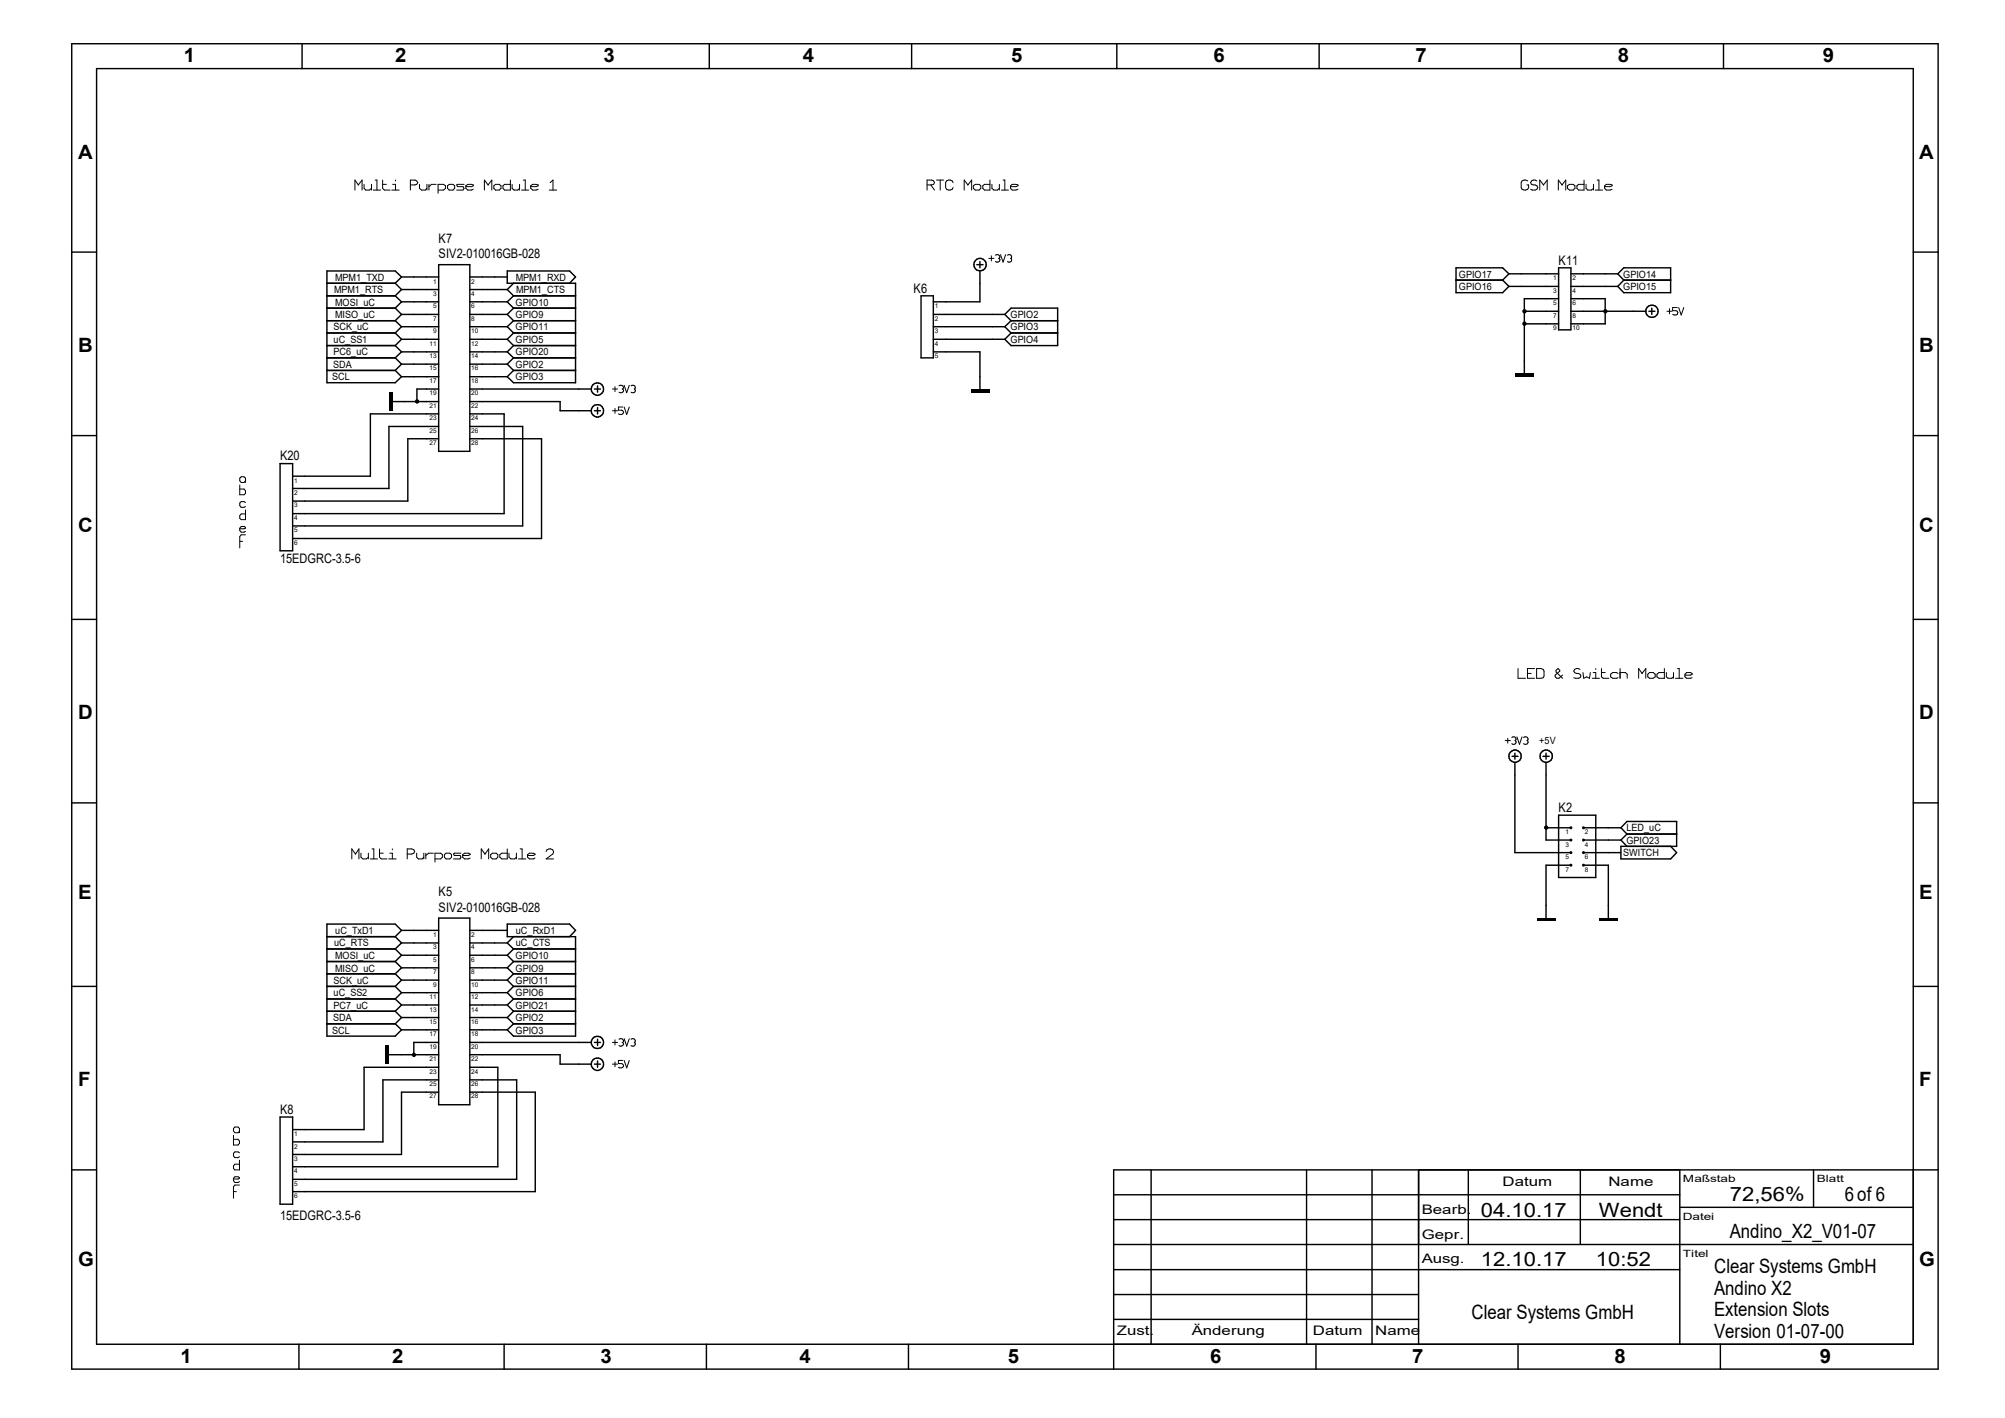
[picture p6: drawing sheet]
<svg xmlns="http://www.w3.org/2000/svg" width="297mm" height="210mm" viewBox="0 0 297 210" stroke-linecap="round" stroke-linejoin="round" font-family="sans-serif">
<g fill="none" stroke="#000" stroke-width=".15">
<path d="M53.1 27.4l-.5-.7v1.5M53.1 27.3v.1M53.1 27.4l.5-.7v1.5M53.9 27.3v.6l.3 .3h.5l.3-.3M55 27.3v.9M55.3 28.2h1.1M55.6 26.7h.2v1.5M56.7 26.7v1.2l.2 .3h.9M56.7 27.3h.5M58 28.2h1.1M58.2 27.3h.4v.9M58.6 26.7v.1"/>
<path d="M60.8 27.4h.7l.2-.1 .2-.2-.2-.3-.2-.1h-.7v1.5M62.1 27.3v.6l.3 .3h.6l.2-.3M63.2 27.3v.9M63.5 27.3v.9M64.6 27.3h-.7l-.4 .3M64.9 28.2h.8l.3-.3v-.4l-.3-.2h-.8v1.3M66.3 27.5l.2-.2h.6l.3 .2v.4l-.3 .3h-.6l-.2-.3zM68.7 27.3h-.9l-.2 .1 .2 .2h.8l.1 .3-.1 .3h-1M69 27.6h.8l.3-.1v-.1l-.8-.1-.3 .2v.4l.3 .3h.5l.3-.2M72.3 27.4l-.5-.7v1.5M72.3 27.3v.1M72.3 27.4l.6-.7v1.5"/>
<path d="M73.2 27.5l.2-.2h.6l.2 .2v.4l-.2 .3h-.6l-.2-.3zM75.6 26.7v1.5h-.8l-.3-.3v-.4l.3-.2h.8M75.9 27.3v.6l.3 .3h.5l.3-.3M77 27.3v.9M77.3 28.2h1M77.5 26.7h.3v1.5M78.6 27.6h.8l.3-.1v-.1l-.8-.1-.3 .2v.4l.3 .3h.5l.3-.2M81.4 28.2h1.1M81.5 27.1l.4-.4v1.5M137.3 27.4l1-.1 .1-.2-.1-.3-.3-.1h-.7v1.5M137.9 27.4l.5 .8M138.7 26.7h1.1"/>
<path d="M139.3 26.7v1.5M141.2 27.1a.58 .58 0 0 0-.6-.4 .58 .58 0 0 0-.5 .4v.7a.58 .58 0 0 0 .5 .4 .58 .58 0 0 0 .6-.4M143.4 27.4l-.6-.7v1.5M143.4 27.3v.1M143.4 27.4l.5-.7v1.5M144.2 27.5l.3-.2h.5l.3 .2v.4l-.3 .3h-.5l-.3-.3zM146.5 38.3h.7M146.6 26.7v1.5h-.8l-.2-.3v-.4l.2-.2h.8M146.9 37.9v.8M146.9 27.3v.6l.3 .3h.5l.3-.3M147.4 37.8a.41 .41 0 0 1 .5-.1 .41 .41 0 0 1 .2 .4l-.1 .2M147.9 38.3h.1"/>
<path d="M148 38.3l.1 .2a.42 .42 0 0 1-.7 .2M148 27.3v.9M148.2 37.7l.4 1.1 .4-1.1M148.3 28.2h1.1M148.6 26.7h.2v1.5M149.2 37.8a.38 .38 0 0 1 .4-.1 .38 .38 0 0 1 .3 .4l-.1 .2M149.7 27.6h.8l.3-.1v-.1l-.9-.1-.2 .2v.4l.2 .3h.6l.3-.2M149.7 38.3h.1M149.8 38.3l.1 .2a.38 .38 0 0 1-.7 .2M226.3 26.8a.61 .61 0 0 0-1 .3v.7a.58 .58 0 0 0 .6 .4 .58 .58 0 0 0 .5-.4v-.4h-.2M227.7 26.8a.57 .57 0 0 0-1 .3l.2 .2 .5 .1 .3 .1 .1 .3-.1 .2-.3 .2h-.4l-.3-.2M228.6 27.4l-.5-.7v1.5"/>
<path d="M228.6 27.3v.1M228.6 27.4l.6-.7v1.5M231.4 27.4l-.6-.7v1.5M231.4 27.3v.1M231.4 27.4l.5-.7v1.5M232.2 27.5l.3-.2h.5l.3 .2v.4l-.3 .3h-.5l-.3-.3zM234.7 26.7v1.5h-.9l-.2-.3v-.4l.2-.2h.9M234.9 27.3v.6l.3 .3h.6l.3-.3M236.1 27.3v.9M236.3 28.2h1.1M236.6 26.7h.3v1.5M237.7 27.6h.8l.3-.1v-.1l-.8-.1-.3 .2v.4l.3 .3h.5l.3-.2"/>
<path d="M90.7 57.6h.8M91.1 57.3v.7M91.7 57.1a.41 .41 0 0 1 .4 0 .41 .41 0 0 1 .3 .3l-.2 .2M92.2 57.6h.1M92.2 57.6l.2 .2a.4 .4 0 0 1-.3 .4 .4 .4 0 0 1-.4-.1M92.5 57.1l.3 1.1 .4-1.1M93.5 57.1a.38 .38 0 0 1 .4 0 .38 .38 0 0 1 .2 .3l-.1 .2M93.9 57.6h.1M94 57.6a.33 .33 0 0 1-.1 .6l-.4-.1M246.9 46.1h.8M247.3 45.7v.8M248.5 45.6h-.7v.4h.5l.2 .3v.3l-.2 .1-.5-.1"/>
<path d="M248.7 45.6l.3 1.1 .4-1.1M35.5 71.8v1.5h.7l.2-.2v-.4l-.2-.3h-.7M35.5 78.3l.9-.1v-.1l-.2-.1h-.5l-.2 .2v.4l.2 .2h.5l.2-.1M36.4 71.2l-.2 .3h-.5l-.2-.3v-.4l.2-.2h.5l.2 .2v.7M36.4 74.4l-.2-.1h-.5l-.2 .2v.4l.2 .2h.5l.2-.1M36.4 75.5v1.5h-.7l-.2-.2v-.4l.2-.3h.7M36.4 79.2h-.7l-.2 .3v1.7M90.7 60.8h.8M91.1 60.5v.7M92.2 60.3h-.6v.4l.6 .1 .2 .3-.3 .3-.5-.1M92.5 60.3l.3 1.1 .4-1.1M35.5 80.2h.4"/>
<path d="M224.9 99v1.5h1.1M226.3 99.7h.5M227.3 99h-1v1.5h1M227.6 99h.7l.3 .1 .1 .3v.7l-.1 .3-1 .1zM231.5 100l-.6 .5h-.3l-.2-.3v-.2l.7-.6v-.1l-.3-.3-.3 .3v.2l1 1M234.1 99.1a.57 .57 0 0 0-1 .3l.2 .2 .8 .3 .1 .2-.1 .3-.3 .1-.7-.1M234.5 99.6l.1 .9 .4-.3 .5 .3 .1-.9M236 99.6h.4v.9M236.4 99v.1M237.2 99v1.2l.3 .3h.8M237.2 99.6h.6M239.7 99.7l-.3-.1h-.5l-.3 .3v.3l.3 .3 .8-.1"/>
<path d="M240 99.6h.8l.2 .3v.6M240 99v1.5M243.2 99.7l-.5-.7v1.5M243.2 99.6v.1M243.2 99.7l.6-.7v1.5M244.1 99.9l.2-.3h.6l.3 .3v.3l-.3 .3h-.6l-.2-.3zM246.5 99v1.5h-.8l-.3-.3v-.3l.3-.3h.8M246.8 99.6v.6l.3 .3h.5l.3-.3M247.9 99.6v.9M248.5 99h.3v1.5M249.6 100h.8l.3-.1v-.2l-.3-.1h-.5l-.3 .3v.3l.3 .3 .8-.1M223 109.7h.7"/>
<path d="M223.4 109.3v.8M223.9 109.2a.38 .38 0 0 1 .5 0 .38 .38 0 0 1 .2 .3l-.1 .2M224.4 109.7h.1M224.5 109.7a.33 .33 0 0 1-.2 .5h-.4M224.7 109.1l.4 1.1 .4-1.1M225.7 109.2a.41 .41 0 0 1 .4 0 .41 .41 0 0 1 .3 .3l-.1 .2M226.2 109.7h.1M226.3 109.7l.1 .3a.44 .44 0 0 1-.7 .2M235.9 100.5h1M248.2 100.5h1.1M52.7 126.5l-.6-.8v1.5M52.7 126.4v.1"/>
<path d="M52.7 126.5l.5-.8v1.5M53.5 126.4v.6l.3 .2h.5l.3-.2M54.6 126.4v.8M54.9 127.2h1M55.1 125.7h.3v1.5M56.2 125.7v1.3l.3 .2h.8M56.2 126.4h.6M57.6 127.2h1.1M57.7 126.4h.4v.8M58.1 125.7v.2M60.3 126.5h.7l.3-.1 .1-.3-.1-.2-.3-.2h-.7v1.5M61.7 126.4v.6l.3 .2h.5l.3-.2"/>
<path d="M62.8 126.4v.8M63.1 126.4v.8M64.2 126.4h-.7l-.4 .3M64.4 127.2h.9l.2-.2v-.4l-.2-.2h-.9v1.3M65.8 126.6l.3-.2h.5l.3 .2v.4l-.3 .2h-.5l-.3-.2zM68.3 126.4h-1l-.1 .1 .1 .2h.9l.1 .3-.1 .2h-1M68.5 126.7h.9l.2-.1-.2-.2h-.6l-.3 .2v.4l.3 .2h.6l.2-.1M71.8 126.5l-.5-.8v1.5M71.8 126.4v.1M71.8 126.5l.6-.8v1.5M72.7 126.6l.2-.2h.6l.2 .2v.4l-.2 .2h-.6l-.2-.2zM75.1 125.7v1.5h-.8l-.3-.2v-.4l.3-.2h.8"/>
<path d="M75.4 126.4v.6l.3 .2h.5l.3-.2M76.5 126.4v.8M76.8 127.2h1.1M77 125.7h.3v1.5M78.1 126.7h.9l.2-.1-.2-.2h-.6l-.3 .2v.4l.3 .2h.6l.2-.1M80.9 126.1a.56 .56 0 0 1 .6-.4 .56 .56 0 0 1 .5 .5l-.1 .3-1 .7h1.1M90.7 157.6h.8M90.7 154.4h.8M91.1 154v.8M91.1 157.3v.7M91.7 153.9a.41 .41 0 0 1 .4 0 .41 .41 0 0 1 .3 .3l-.2 .2M92.2 154.4h.1"/>
<path d="M92.2 157.1h-.6v.4h.5l.1 .1 .2 .3-.3 .3-.5-.1M92.2 154.4l.2 .2a.42 .42 0 0 1-.7 .3M92.5 157.1l.3 1.1 .4-1.1M92.5 153.8l.3 1.1 .4-1.1M93.5 153.9a.38 .38 0 0 1 .4 0 .38 .38 0 0 1 .2 .3l-.1 .2M93.9 154.4h.1M94 154.4l.1 .2a.38 .38 0 0 1-.6 .3M34.6 168.1v1.5h.7l.2-.3v-.3l-.2-.3h-.7M34.6 174.6h.7l.2-.1-.2-.2h-.5l-.2 .2v.4l.2 .2h.5l.2-.1M34.6 176.5h.4M35.5 167.5l-.2 .3h-.5l-.2-.3v-.4l.2-.2h.5l.2 .2v.7M35.5 170.7l-.2-.1h-.5l-.2 .2v.4l.2 .2h.5l.2-.1"/>
<path d="M35.5 171.8v1.5h-.7l-.2-.2v-.4l.2-.3h.7M35.5 175.5h-.7l-.2 .3v1.7"/>
</g>
<g fill="#000">
<path d="M57.6 58.1h.5v2.7h-.5z" fill-rule="evenodd"/>
<path d="M143.8 57.6h2.8v.5h-2.8z" fill-rule="evenodd"/>
<path d="M224.4 55.3h2.8v.5h-2.8z" fill-rule="evenodd"/>
<path d="M57.1 154.9h.5v2.7h-.5z" fill-rule="evenodd"/>
<circle cx="61.8" cy="59.5" r=".33"/>
<circle cx="225.8" cy="47.9" r=".33"/>
<circle cx="225.8" cy="46.1" r=".33"/>
<circle cx="237.8" cy="46.1" r=".33"/>
<circle cx="229" cy="122.6" r=".33"/>
<circle cx="232.7" cy="126.3" r=".22"/>
<circle cx="232.7" cy="128.1" r=".22"/>
<circle cx="232.7" cy="122.6" r=".22"/>
<circle cx="232.7" cy="124.4" r=".22"/>
<circle cx="234.6" cy="128.1" r=".22"/>
<circle cx="234.6" cy="124.4" r=".22"/>
<circle cx="234.6" cy="126.3" r=".22"/>
<circle cx="234.6" cy="122.6" r=".22"/>
<circle cx="61.3" cy="156.2" r=".33"/>
</g>
<g fill="none" stroke="#000" stroke-width=".21">
<path d="M10.6 6.5h276.5v196.3h-276.5zM14.3 10.2h269.1v188.9h-269.1zM44.7 6.5v3.7M75.1 6.5v3.7M105.1 6.5v3.7M135 6.5v3.7M165.4 6.5v3.7M195.4 6.5v3.7M225.3 6.5v3.7M255.3 6.5v3.7M10.6 37.3h3.7M65 39.2h4.6v27.6h-4.6z"/>
<path d="M144.7 39.2h.9M145.2 38.7v1M230.9 39.7h1.8v9.2h-1.8zM283.4 37.3h3.7M48.4 54.9h10.1M48.4 53h10.1M48.4 51.2h10.1M48.4 49.3h10.1M48.4 47.5h10.1M48.4 45.6h10.1M48.4 43.8h10.1M48.4 42h10.1"/>
<path d="M58.1 59.5h6.9M58.5 53l1 .9M58.5 54.9l1 .9M58.5 51.2l1 .9M58.5 49.3l1 .9M58.5 47.5l1 .9M58.5 45.6l1 1M58.5 43.8l1 .9M58.5 42l1 .9M59.5 41l-1-.9h-10.1v16.6h10.1l1-.9M59.5 55.8h5.5M59.5 53.9h5.5"/>
<path d="M59.5 52.1h5.5M59.5 50.2h5.5M59.5 41h5.5M59.5 48.4h5.5M59.5 46.6h5.5M59.5 44.7h5.5M59.5 42.9h5.5M59.5 53.9l-1 1M59.5 52.1l-1 .9M59.5 50.2l-1 1M59.5 48.4l-1 .9M59.5 46.6l-1 .9"/>
<path d="M59.5 44.7l-1 .9M59.5 42.9l-1 .9M59.5 41l-1 1M65 57.6h-3.2v1.9M69.6 55.8h5.5M69.6 53.9h5.5M69.6 59.5h13.4v1.3h4.6M69.6 57.6h18M69.6 52.1h5.5M69.6 50.2h5.5M69.6 41h5.5M69.6 48.4h5.5"/>
<path d="M69.6 46.6h5.5M69.6 44.7h5.5M69.6 42.9h5.5M75.1 53.9l1 1M75.1 52.1l1 .9M75.1 48.4l1 .9M75.1 46.6l1 .9M75.1 42.9l1 .9M75.1 50.2l1 1M75.1 44.7l1 .9M76.1 54.9l-1 .9M76.1 54.9h9.2"/>
<path d="M76.1 53l-1 .9M76.1 53h9.2M76.1 51.2l-1 .9M76.1 51.2h9.2M76.1 47.5l-1 .9M76.1 49.3h9.2M76.1 47.5h9.2M76.1 45.6l-1 1M76.1 45.6h9.2M76.1 43.8h9.2M76.1 42l-1 .9M76.1 49.3l-1 .9"/>
<path d="M76.1 43.8l-1 .9M84.4 42l.9-1-.9-.9h-9.3v1.9h10.2v14.7h-9.2l-1-.9M88.1 57.6h.8M88.5 57.1v1M136.4 43.8h1.9v9.2h-1.9zM138.3 52.1h6.9v5.5M138.3 50.2h10.5M138.3 48.4h10.5M138.3 46.6h10.5M145.2 40.1v4.6h-6.9M148.8 46.6l1-1h6.9v5.6h-6.9l-1-1M148.8 48.4l1 .9"/>
<path d="M148.8 46.6l1 .9M149.8 49.3h6.9M149.8 47.5h6.9M149.8 49.3l-1 .9M149.8 47.5l-1 .9M215.7 41.5h6.9M222.6 41.5l.9 .9M223.5 40.6h7.4M223.5 40.6l-.9 .9M223.5 40.6l-.9-.9h-6.9v3.6h6.9l.9-.9M223.5 42.4h7.4M225.8 46.1h5.1"/>
<path d="M225.8 48h5.1M230.9 44.2h-5.1v11.1M232.7 40.6h6.9M232.7 42.4h6.9M232.7 46.1h11.1M232.7 44.2h5.1v3.8h-5.1M239.6 40.6l.9-.9h7v3.6h-7l-.9-.9M239.6 40.6l.9 .9M240.5 41.5h7M240.5 41.5l-.9 .9M244.3 46.1h.9M244.7 45.6v1"/>
<path d="M10.6 64.5h3.7M41.5 68.7h1.8v12.9h-1.8zM65 65h-4.6v9.2h-17.1M65 63.2h-7.4v9.1h-14.3M65 61.3h-10.1v9.2h-11.6M69.6 65h10.6v14.8h-36.9M69.6 63.2h7.8v14.7h-34.1M69.6 61.3h5.1v14.8h-31.4M88.1 60.8h.8M88.5 60.4v.9M283.4 64.5h3.7M10.6 91.7h3.7"/>
<path d="M283.4 91.7h3.7M10.6 118.9h3.7M224 112h.9M224.4 111.5v.9M224.4 112.9v13.4h8.3M228.6 112h.9M229 111.5v.9M229 112.9v11.5h3.7M283.4 118.9h3.7M48.4 138.7h10.1M58.5 138.7l1 1M59.5 137.8l-1-.9h-10.1v16.6h10.1l1-1"/>
<path d="M59.5 137.8h5.5M59.5 139.7h5.5M59.5 139.7l-1 .8M59.5 137.8l-1 .9M65 136h4.6v27.6h-4.6zM69.6 137.8h5.5M69.6 139.7h5.5M75.1 139.7l1 .8M76.1 138.7l-1 1M84.4 138.7l.9-.9-.9-.9h-9.3v1.8h10.2v14.8h-9.2l-1-1M229 122.6h3.7M230.9 120.7h5.5v9.3h-5.5z"/>
<path d="M232.7 128.1h-3.7v7.9M234.6 126.3h5.5M234.6 124.4h5.5M234.6 128.1h3.7v7.9M234.6 122.6h5.5M240.1 122.6l.9-.9h7.4v3.6h-8.3v1.9h7.4l.9-.9-.9-1M240.1 124.4l.9 .9M240.1 122.6l.9 .9M241 123.5l-.9 .9M241 123.5h7.4M10.6 146.1h3.7M48.4 151.6h10.1"/>
<path d="M48.4 149.8h10.1M48.4 148h10.1M48.4 146.1h10.1M48.4 144.2h10.1M48.4 142.4h10.1M48.4 140.5h10.1M57.6 156.2h7.4M58.5 149.8l1 .9M58.5 151.6l1 .9M58.5 148l1 .8M58.5 146.1l1 .9M58.5 144.2l1 1"/>
<path d="M58.5 142.4l1 .9M58.5 140.5l1 1M59.5 152.5h5.5M59.5 150.7h5.5M59.5 148.8h5.5M59.5 147h5.5M59.5 145.2h5.5M59.5 143.3h5.5M59.5 141.5h5.5M59.5 150.7l-1 .9M59.5 148.8l-1 1M59.5 147l-1 1"/>
<path d="M59.5 145.2l-1 .9M59.5 143.3l-1 .9M59.5 141.5l-1 .9M65 159.9h-8.3v9.2h-13.4M65 158.1h-11.1v9.2h-10.6M65 154.4h-3.7v1.8M69.6 152.5h5.5M69.6 150.7h5.5M69.6 159.9h6.9v14.8h-33.2M69.6 158.1h4.1v14.7h-30.4M69.6 156.2h13.4v1.4h4.6M69.6 154.4h18"/>
<path d="M69.6 148.8h5.5M69.6 147h5.5M69.6 145.2h5.5M69.6 143.3h5.5M69.6 141.5h5.5M75.1 150.7l1 .9M75.1 148.8l1 1M75.1 145.2l1 .9M75.1 143.3l1 .9M75.1 147l1 1M75.1 141.5l1 .9M76.1 151.6l-1 .9"/>
<path d="M76.1 151.6h9.2M76.1 149.8l-1 .9M76.1 149.8h9.2M76.1 148l-1 .8M76.1 148h9.2M76.1 144.2l-1 1M76.1 146.1h9.2M76.1 144.2h9.2M76.1 142.4l-1 .9M76.1 142.4h9.2M76.1 140.5h9.2M76.1 146.1l-1 .9"/>
<path d="M76.1 140.5l-1 1M88.1 154.4h.8M88.1 157.6h.8M88.5 153.9v1M88.5 157.1v1M283.4 146.1h3.7M10.6 173.3h3.7M41.5 165.4h1.8v13h-1.8zM65 161.8h-5.5v9.2h-16.2M69.6 161.8h9.7v14.7h-36M165 177h83.8M170.5 173.3v25.8"/>
<path d="M193.5 173.3v25.8M203.2 173.3v25.8M210.1 173.3v25.8M217.5 173.3v11M234.1 173.3v11M248.8 173.3v25.8M248.8 178.8h34.6M268.6 173.3v5.5M287.1 173.3h-122.1v29.5M44.3 199.1v3.7M74.7 199.1v3.7M104.6 199.1v3.7"/>
<path d="M134.6 199.1v3.7M165 188h83.8M165 184.3h118.4M165 180.6h83.8M165 195.4h45.1M165 191.7h45.1M194.9 199.1v3.7M224.9 199.1v3.7M254.8 199.1v3.7"/>
<circle cx="145.2" cy="39.2" r=".92"/>
<circle cx="88.5" cy="57.6" r=".92"/>
<circle cx="244.7" cy="46.1" r=".92"/>
<circle cx="88.5" cy="60.8" r=".92"/>
<circle cx="224.4" cy="112" r=".93"/>
<circle cx="229.1" cy="112" r=".92"/>
<circle cx="88.5" cy="157.6" r=".92"/>
<circle cx="88.5" cy="154.4" r=".92"/>
</g>
<path d="M227.7 136.2h2.7M236.9 136.2h2.7" fill="none" stroke="#000" stroke-width=".42"/>
<g font-size="2.9">
<text x="27.2" y="9.2">1</text>
<text x="58.5" y="9.2">2</text>
<text x="89.4" y="9.2">3</text>
<text x="118.9" y="9.2">4</text>
<text x="149.8" y="9.2">5</text>
<text x="179.7" y="9.2">6</text>
<text x="209.7" y="9.2">7</text>
<text x="239.6" y="9.2">8</text>
<text x="270" y="9.2">9</text>
<text x="11.6" y="23.5">A</text>
<text x="284.3" y="23.5">A</text>
<text x="11.6" y="52.1">B</text>
<text x="284.3" y="52.1">B</text>
<text x="11.6" y="78.8">C</text>
<text x="284.3" y="78.8">C</text>
<text x="11.6" y="106.5">D</text>
<text x="284.3" y="106.5">D</text>
<text x="11.6" y="133.2">E</text>
<text x="284.3" y="133.2">E</text>
<text x="11.6" y="160.8">F</text>
<text x="284.3" y="160.8">F</text>
<text x="256.2" y="177.9">72,56%</text>
<text x="273.3" y="177.9">6of 6</text>
<text x="219.4" y="180.2">04.10.17</text>
<text x="236.9" y="180.2">Wendt</text>
<text x="256.2" y="183.4">Andino_X2_V01-07</text>
<text x="11.6" y="187.6">G</text>
<text x="219.4" y="187.6">12.10.17</text>
<text x="236.4" y="187.6">10:52</text>
<text x="253.9" y="191.7">Andino X2</text>
<text x="253.9" y="188.5">Clear Systems GmbH</text>
<text x="284.3" y="187.6">G</text>
<text x="218" y="195.4">Clear Systems GmbH</text>
<text x="253.9" y="194.9">Extension Slots</text>
<text x="26.8" y="201.8">1</text>
<text x="58.1" y="201.8">2</text>
<text x="88.9" y="201.8">3</text>
<text x="118.4" y="201.8">4</text>
<text x="149.3" y="201.8">5</text>
<text x="179.3" y="201.8">6</text>
<text x="209.2" y="201.8">7</text>
<text x="239.2" y="201.8">8</text>
<text x="253.9" y="198.2">Version 01-07-00</text>
<text x="269.6" y="201.8">9</text>
</g>
<g font-size="1.9">
<text x="65" y="36">K7</text>
<text x="65" y="38.3">SIV2-010016GB-028</text>
<text x="230.9" y="39.2">K11</text>
<text x="135.3" y="43.3">K6</text>
<text x="41.5" y="68.2">K20</text>
<text x="41.5" y="83.4">15EDGRC-3.5-6</text>
<text x="230.9" y="120.3">K2</text>
<text x="65" y="135">SIV2-010016GB-028</text>
<text x="65" y="132.7">K5</text>
<text x="41.5" y="165">K8</text>
<text x="210.6" y="179.7">Bearb.</text>
<text x="222.6" y="175.6">Datum</text>
<text x="238.3" y="175.6">Name</text>
<text x="41.5" y="180.6">15EDGRC-3.5-6</text>
<text x="210.6" y="183.4">Gepr.</text>
<text x="210.6" y="187.1">Ausg.</text>
<text x="165.4" y="197.7">Zust.</text>
<text x="176.5" y="197.7">Änderung</text>
<text x="194.5" y="197.7">Datum</text>
<text x="203.7" y="197.7">Name</text>
</g>
<g font-size="1.5">
<text x="49.7" y="41.6">MPM1_TXD</text>
<text x="76.4" y="41.6">MPM1_RXD</text>
<text x="216.1" y="41.1">GPIO17</text>
<text x="240.5" y="41.1">GPIO14</text>
<text x="49.5" y="43.4">MPM1_RTS</text>
<text x="49.7" y="47.1">MISO_uC</text>
<text x="49.7" y="45.3">MOSI_uC</text>
<text x="76.4" y="47.1">GPIO9</text>
<text x="76.4" y="45.3">GPIO10</text>
<text x="76.5" y="43.4">MPM1_CTS</text>
<text x="149.7" y="47.1">GPIO2</text>
<text x="216.1" y="43">GPIO16</text>
<text x="240.5" y="43">GPIO15</text>
<text x="49.4" y="52.6">PC6_uC</text>
<text x="49.4" y="50.8">uC_SS1</text>
<text x="49.4" y="48.9">SCK_uC</text>
<text x="76.4" y="52.6">GPIO20</text>
<text x="76.4" y="48.9">GPIO11</text>
<text x="76.4" y="50.8">GPIO5</text>
<text x="149.7" y="50.8">GPIO4</text>
<text x="149.7" y="48.9">GPIO3</text>
<text x="49.2" y="56.3">SCL</text>
<text x="49.4" y="54.5">SDA</text>
<text x="76.4" y="56.3">GPIO3</text>
<text x="76.4" y="54.5">GPIO2</text>
<text x="228" y="110.2">+5V</text>
<text x="240.9" y="125">GPIO23</text>
<text x="240.9" y="123.1">LED_uC</text>
<text x="240.5" y="126.8">SWITCH</text>
<text x="49.5" y="140.2">uC_RTS</text>
<text x="49.7" y="143.9">MISO_uC</text>
<text x="49.7" y="142">MOSI_uC</text>
<text x="49.7" y="138.3">uC_TxD1</text>
<text x="76.4" y="143.9">GPIO9</text>
<text x="76.4" y="142">GPIO10</text>
<text x="76.4" y="140.2">uC_CTS</text>
<text x="76.4" y="138.3">uC_RxD1</text>
<text x="49.4" y="149.4">PC7_uC</text>
<text x="49.4" y="147.6">uC_SS2</text>
<text x="49.4" y="145.7">SCK_uC</text>
<text x="76.4" y="149.4">GPIO21</text>
<text x="76.4" y="145.7">GPIO11</text>
<text x="76.4" y="147.6">GPIO6</text>
<text x="49.2" y="153.1">SCL</text>
<text x="49.4" y="151.3">SDA</text>
<text x="76.4" y="153.1">GPIO3</text>
<text x="76.4" y="151.3">GPIO2</text>
<text x="249.3" y="175.1">Maßstab</text>
<text x="269.1" y="175.1">Blatt</text>
<text x="249.3" y="180.6">Datei</text>
<text x="249.3" y="186.2">Titel</text>
</g>
<g font-size="1">
<text x="64.2" y="42">1</text>
<text x="69.8" y="42">2</text>
<text x="230.1" y="41.5">1</text>
<text x="233" y="41.5">2</text>
<text x="64.2" y="47.5">7</text>
<text x="64.2" y="45.7">5</text>
<text x="64.2" y="43.8">3</text>
<text x="69.8" y="47.5">8</text>
<text x="69.8" y="45.7">6</text>
<text x="69.8" y="43.8">4</text>
<text x="138.5" y="47.5">2</text>
<text x="138.5" y="45.7">1</text>
<text x="230.1" y="47">7</text>
<text x="230.1" y="45.2">5</text>
<text x="230.1" y="43.4">3</text>
<text x="233" y="47">8</text>
<text x="233" y="45.2">6</text>
<text x="233" y="43.4">4</text>
<text x="63.6" y="53">13</text>
<text x="63.6" y="51.2">11</text>
<text x="64.2" y="49.4">9</text>
<text x="69.8" y="53">14</text>
<text x="69.8" y="51.2">12</text>
<text x="69.8" y="49.4">10</text>
<text x="138.5" y="53">5</text>
<text x="138.5" y="51.2">4</text>
<text x="138.5" y="49.4">3</text>
<text x="230.1" y="48.9">9</text>
<text x="233" y="48.9">10</text>
<text x="63.6" y="58.5">19</text>
<text x="63.6" y="56.7">17</text>
<text x="63.6" y="54.9">15</text>
<text x="69.8" y="58.5">20</text>
<text x="69.8" y="56.7">18</text>
<text x="69.8" y="54.9">16</text>
<text x="63.6" y="66">27</text>
<text x="63.6" y="64.1">25</text>
<text x="63.6" y="62.3">23</text>
<text x="63.6" y="60.4">21</text>
<text x="69.8" y="66">28</text>
<text x="69.8" y="64.1">26</text>
<text x="69.8" y="62.3">24</text>
<text x="69.8" y="60.4">22</text>
<text x="43.6" y="71.5">1</text>
<text x="43.6" y="77">4</text>
<text x="43.6" y="75.1">3</text>
<text x="43.6" y="73.3">2</text>
<text x="43.6" y="80.7">6</text>
<text x="43.6" y="78.8">5</text>
<text x="231.9" y="123.5">1</text>
<text x="231.9" y="125.4">3</text>
<text x="234.8" y="125.4">4</text>
<text x="234.8" y="123.5">2</text>
<text x="231.9" y="127.2">5</text>
<text x="231.9" y="129.1">7</text>
<text x="234.8" y="129.1">8</text>
<text x="234.8" y="127.2">6</text>
<text x="64.2" y="138.7">1</text>
<text x="64.2" y="142.4">5</text>
<text x="64.2" y="140.6">3</text>
<text x="69.8" y="142.4">6</text>
<text x="69.8" y="140.6">4</text>
<text x="69.8" y="138.7">2</text>
<text x="63.6" y="149.8">13</text>
<text x="63.6" y="148">11</text>
<text x="64.2" y="146.1">9</text>
<text x="64.2" y="144.3">7</text>
<text x="69.8" y="149.8">14</text>
<text x="69.8" y="148">12</text>
<text x="69.8" y="146.1">10</text>
<text x="69.8" y="144.3">8</text>
<text x="63.6" y="155.3">19</text>
<text x="63.6" y="153.5">17</text>
<text x="63.6" y="151.6">15</text>
<text x="69.8" y="155.3">20</text>
<text x="69.8" y="153.5">18</text>
<text x="69.8" y="151.6">16</text>
<text x="63.6" y="160.9">25</text>
<text x="63.6" y="159">23</text>
<text x="63.6" y="157.2">21</text>
<text x="69.8" y="160.9">26</text>
<text x="69.8" y="159">24</text>
<text x="69.8" y="157.2">22</text>
<text x="63.6" y="162.7">27</text>
<text x="69.8" y="162.7">28</text>
<text x="43.6" y="173.8">4</text>
<text x="43.6" y="171.9">3</text>
<text x="43.6" y="170.1">2</text>
<text x="43.6" y="168.2">1</text>
<text x="43.6" y="177.5">6</text>
<text x="43.6" y="175.6">5</text>
</g>
</svg>
